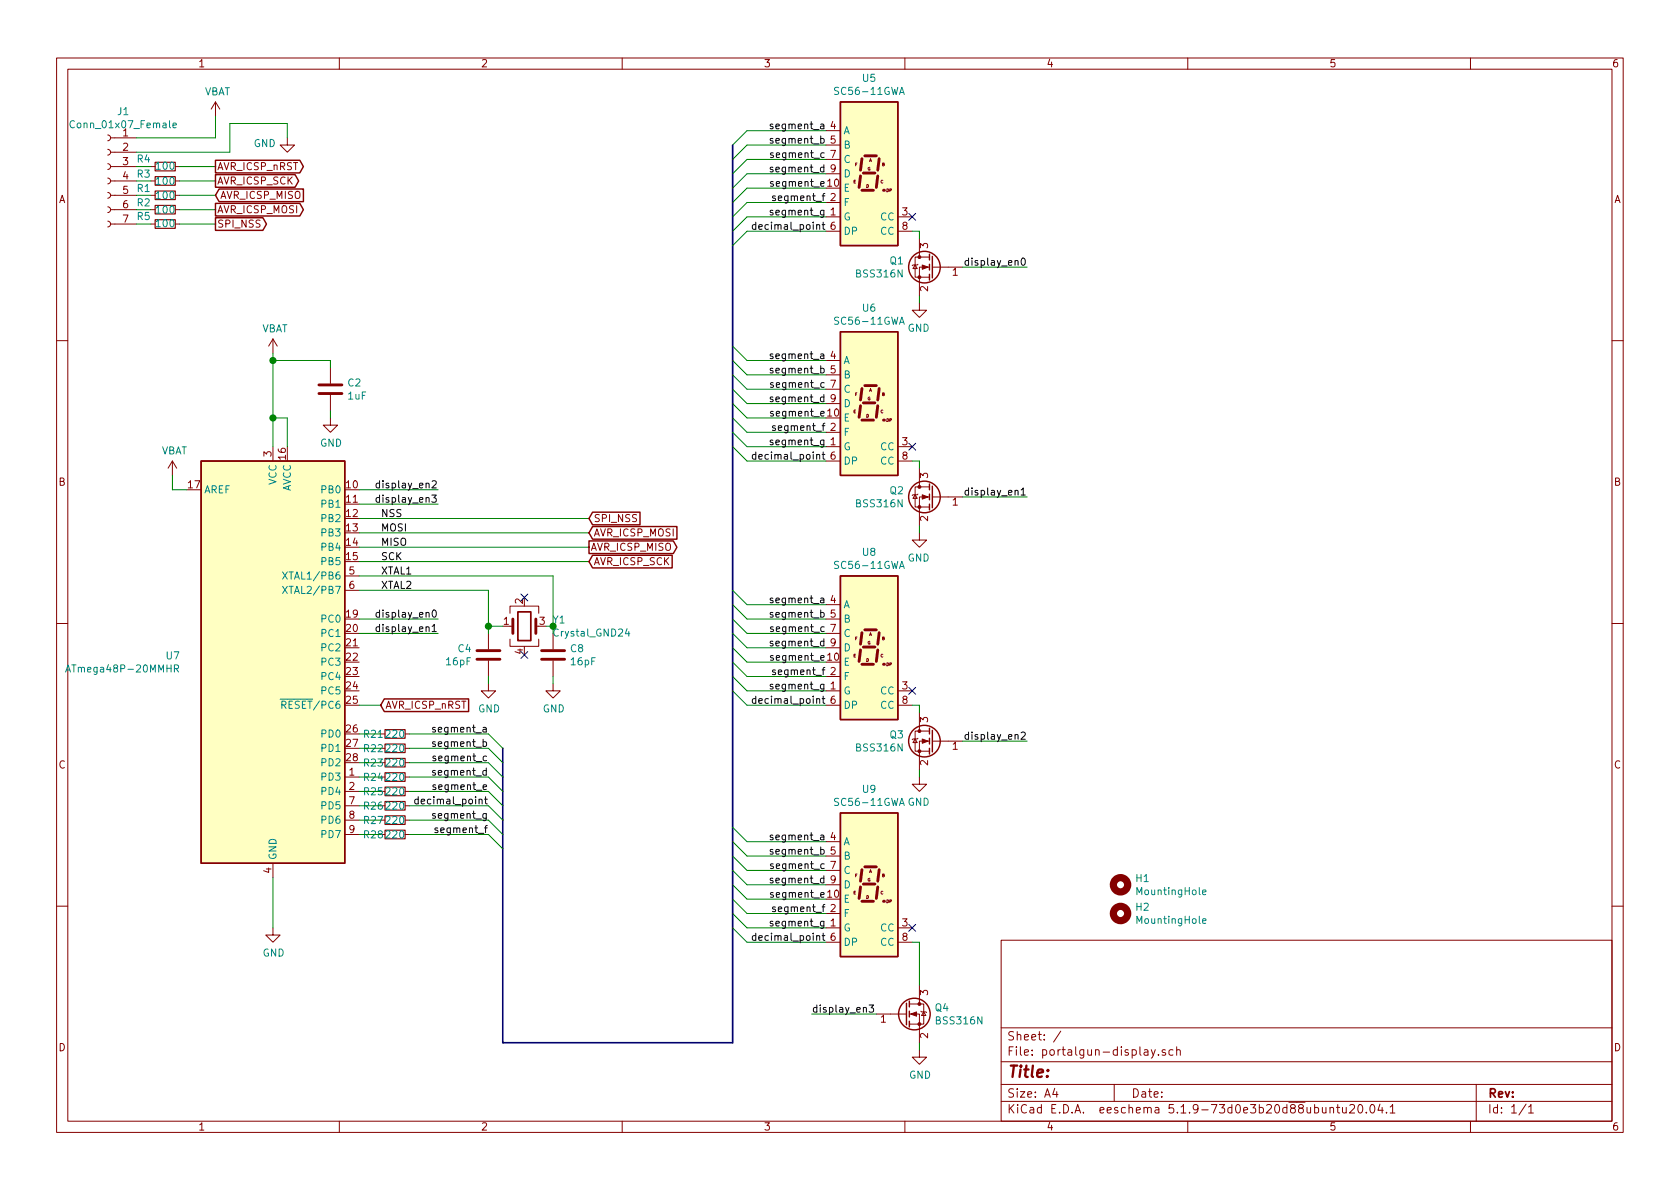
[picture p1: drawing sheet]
<svg xmlns="http://www.w3.org/2000/svg" width="297mm" height="210mm" viewBox="0 0 297 210" stroke-linecap="round" stroke-linejoin="round" font-family="sans-serif">
<g fill="none" stroke="#840000" stroke-width=".18">
<path d="M10 10.3h277v189.9h-277zM12 12.2h273v186.1h-273zM60 10.3v1.9M110 10.3v1.9M160 10.3v1.9M210 10.3v1.9M260 10.3v1.9M19 39.1l.4 .1 .2 .3-.2 .4-.4 .2M19 36.6l.4 .1 .2 .3-.2 .4-.4 .2M19 34l.4 .2 .2 .2-.2 .5-.4 .1M19 31.5l.4 .1 .2 .3-.2 .4-.4 .2M19 29l.4 .1 .2 .3-.2 .4-.4 .2"/>
<path d="M19 26.4l.4 .1 .2 .3-.2 .4-.4 .2M19 23.9l.4 .1 .2 .3-.2 .4-.4 .2M19.6 32h4.5M19.6 39.6h4.5M19.6 37.1h4.5M19.6 34.5h4.5M19.6 29.5h4.5M19.6 26.9h4.5M19.6 24.4h4.5M26.7 32h.7M26.7 37.1h.7M26.7 34.5h.7"/>
<path d="M26.7 29.5h.7M31 32h.7M31 37.1h.7M31 34.5h.7M31 29.5h.7M10 60.2h2M48.3 79v2.5M58.4 73.9v1.3h1.3l-1.3 1.2-1.3-1.2h1.3M58.4 65v2.8M58.4 69.8v2.8M285 60.2h2M10 110.3h2"/>
<path d="M61 101.8h2.5M61 104.4h2.5M86.4 112v2.8M86.4 116.8v2.8M90.2 113v1.3h5v-1.3M90.2 108.5v-1.3h5v1.3M90.2 110.7h.5M94.7 110.7h.5M97.8 112v2.8M97.8 116.8v2.8M285 110.3h2M61 137.4h2.5"/>
<path d="M61 139.9h2.5M71.6 132.3h.8M86.4 120.9v1.3h1.2l-1.2 1.2-1.3-1.2h1.3M97.8 120.9v1.3h1.3l-1.3 1.2-1.3-1.2h1.3M48.3 152.6v2.6M61 147.6h2.5M61 142.5h2.5M61 145h2.5M71.6 147.6h.8M10 160.2h2M48.3 164.1v1.2h1.2l-1.2 1.3-1.3-1.3h1.3M177 166.3h108v32h-108z"/>
<path d="M285 160.2h2M60 198.3v1.9M110 198.3v1.9M160 198.3v1.9M177 194.8h108M177 191.8h108M177 187.8h108M177 181.8h108M186.5 192.5l-.4 1h1M186.8 193v1M187.6 182.3l-1.3 2M197 191.8v3"/>
<path d="M202.3 185.7h.6l.1 .9M203 186h-.5a.29 .29 0 0 0-.3 .3 .29 .29 0 0 0 .3 .3l.5-.1M203.6 185.6l.3 1M204.3 185.6l-.5 1.4-.2 .1M204.8 186.5v.1M206 185.7a.37 .37 0 0 0-.5 .1v.2l.5 .2 .1 .1-.2 .3-.4-.1M207.4 185.7l-.4-.1-.3 .3 .1 .6 .2 .1 .4-.1M208.1 185.7a.37 .37 0 0 1 .6 .1v.8M208.1 185.1v1.5M210 198.3v1.9M235.2 196l.2-.2 .3 .1 .1 .9M235.2 195.8v1"/>
<path d="M236.3 195.8h.6M236.5 195.3v1.3l.4 .2M237.4 195.8v.8a.39 .39 0 0 0 .6 .1M238 195.8v1M238.7 195.5l.2-.2h.3l.2 .2 .1 .3-.1 .2-.8 .8h.9M240.3 195.4l.1-.1a.8 .8 0 0 1 .6 .8 .8 .8 0 0 1-.6 .7 1 1 0 0 1-.1-1.4zM241.6 196.7v.1M242.4 195.4l.2-.1a.81 .81 0 0 1 .6 .6 .81 .81 0 0 1-.3 .8l-.2 .1a.8 .8 0 0 1-.6-.6 .8 .8 0 0 1 .3-.8zM244 195.2l-.4 1.1h1M244.4 195.8v1M245.1 196.7v.1M245.8 195.8l.4-.5v1.5"/>
<path d="M245.8 196.8h.8M260 198.3v1.9M261 191.8v6.5M269.8 195.2l-1.2 2M270.3 195.8l.4-.5v1.5M270.3 196.8h.8"/>
</g>
<path d="M27.4 31.2h3.6v1.6h-3.6zM27.4 28.7h3.6v1.5h-3.6zM27.4 36.3h3.6v1.5h-3.6zM27.4 33.8h3.6v1.5h-3.6zM68.1 131.6h3.5v1.5h-3.5zM68.1 146.8h3.5v1.5h-3.5z" fill="none" stroke="#840000" stroke-width=".2"/>
<g fill="none" stroke="#008484" stroke-width=".18">
<path d="M13.2 21.5a.6 .6 0 0 0-.9 .4 .6 .6 0 0 0 .6 .7l.3-.1M30.6 22.2l.6-.1-.1-.3h-.3l-.2 .1v.6h.5M11.6 118.8l.4-1.2 .5 1.2M11.7 118.5h.6M30.8 118.2l.7-.1v-.4l-.7-.1v1.2M31.1 118.2l.5 .6M50 101.1l.8 1.3M50 103.7l.8 1.2M50.8 101.1l-.8 1.3M50.8 103.7l-.8 1.2M110.9 111.2l-.3 .9h.8M111.2 111.7v.8"/>
<path d="M49.5 123.6h1.3M49.8 124.7l.6-.1 .2-.2-.1-.3-.2-.1h-.5v1.3M50.1 124.7l.5 .6"/>
</g>
<g fill="none" stroke="#840000" stroke-width=".51">
<path d="M56.4 69.6h4.1M56.4 68.1h4.1M84.3 116.6h4.1M84.3 115.1h4.1M90.7 109.5v2.5M94.7 109.5v2.5M95.8 116.6h4M95.8 115.1h4M152.1 156.8l-.2 2.1M152.4 159.4h2M152.4 153.8l-.3 2M152.7 156.3h2"/>
<path d="M152.9 153.3h2M155.2 156.8l-.3 2.1M155.4 153.8l-.2 2"/>
</g>
<path d="M91.6 108.2h2.3v5.1h-2.3z" fill="none" stroke="#840000" stroke-width=".3"/>
<g fill="#ffffc2" stroke="#ffffc2" stroke-width=".18">
<path d="M35.6 81.5h25.4v71.1h-25.4z"/>
<path d="M148.6 143.8h10.1v25.4h-10.1z"/>
</g>
<path d="M35.6 81.5h25.4v71.1h-25.4zM148.6 143.8h10.1v25.4h-10.1z" fill="none" stroke="#840000" stroke-width=".25"/>
<circle cx="156.2" cy="159.4" r=".25" fill="#840000"/>
<path d="M146 148.8h2.6M146 151.4h2.6M146 153.9h2.6M146 156.5h2.6M146 164.1h2.6M146 161.5h2.6M146 166.6h2.6M158.7 164.1h2.6M158.7 166.6h2.6M162.6 185.7v1.2h1.2l-1.2 1.3-1.3-1.3h1.3" fill="none" stroke="#840000" stroke-width=".18"/>
<path d="M159 142.4l.5-1.2 .4 1.2" fill="none" stroke="#008484" stroke-width=".18"/>
<path d="M148.6 101.8h10.1v25.4h-10.1z" fill="#ffffc2" stroke="#ffffc2" stroke-width=".18"/>
<path d="M148.6 101.8h10.1v25.4h-10.1z" fill="none" stroke="#840000" stroke-width=".25"/>
<path d="M152.1 114.9l-.2 2.1M152.4 117.5h2M152.4 111.9l-.3 2M152.7 114.4h2M152.9 111.4h2M155.2 114.9l-.3 2.1M155.4 111.9l-.2 2" fill="none" stroke="#840000" stroke-width=".51"/>
<circle cx="156.2" cy="117.5" r=".25" fill="#840000"/>
<path d="M146 119.6h2.6M146 106.9h2.6M146 109.5h2.6M146 112h2.6M146 114.5h2.6M146 122.2h2.6M146 124.7h2.6M158.7 122.2h2.6M158.7 124.7h2.6M162.6 137.4v1.3h-1.3l1.3 1.2 1.2-1.2h-1.2" fill="none" stroke="#840000" stroke-width=".18"/>
<path d="M159 100.5l.5-1.2 .4 1.2" fill="none" stroke="#008484" stroke-width=".18"/>
<path d="M148.6 58.7h10.1v25.4h-10.1z" fill="#ffffc2" stroke="#ffffc2" stroke-width=".18"/>
<path d="M148.6 58.7h10.1v25.4h-10.1z" fill="none" stroke="#840000" stroke-width=".25"/>
<path d="M152.1 71.7l-.2 2.1M152.4 74.3h2M152.4 68.7l-.3 2M152.7 71.2h2M152.9 68.2h2M155.2 71.7l-.3 2.1M155.4 68.7l-.2 2" fill="none" stroke="#840000" stroke-width=".51"/>
<circle cx="156.2" cy="74.3" r=".25" fill="#840000"/>
<g fill="none" stroke="#840000" stroke-width=".18">
<path d="M48.3 59.9l-.8 1.3M48.3 59.9v2.6M48.3 59.9l.7 1.3M162.6 53.6v1.3h-1.3l1.3 1.2 1.2-1.2h-1.2M146 79h2.6M146 76.4h2.6M146 63.7h2.6M146 66.3h2.6M146 68.8h2.6M146 71.4h2.6M158.7 79h2.6M146 81.5h2.6"/>
<path d="M158.7 81.5h2.6M162.6 94.2v1.3h-1.3l1.3 1.3 1.2-1.3h-1.2M67.3 129.8h.8M71.6 134.9h.8M71.6 137.4h.8M71.6 139.9h.8M71.6 129.8h.8M71.6 142.5h.8M71.6 145h.8"/>
</g>
<path d="M159 57.3l.5-1.2 .4 1.2M212.6 157.8l.6-.1v-.3h-.4l-.2 .2 .1 .6h.5M212.6 162.9l.6-.1v-.3h-.4l-.2 .1 .1 .6h.5" fill="none" stroke="#008484" stroke-width=".18"/>
<path d="M68.1 134.1h3.5v1.5h-3.5zM68.1 136.6h3.5v1.6h-3.5zM68.1 139.2h3.5v1.5h-3.5zM68.1 129h3.5v1.6h-3.5zM68.1 141.7h3.5v1.6h-3.5zM68.1 144.3h3.5v1.5h-3.5z" fill="none" stroke="#840000" stroke-width=".2"/>
<g fill="none" stroke="#840000" stroke-width="1.3">
<circle cx="198.1" cy="156.5" r="1.27"/>
<circle cx="198.1" cy="161.5" r="1.27"/>
</g>
<path d="M148.6 18h10.1v25.4h-10.1z" fill="#ffffc2" stroke="#ffffc2" stroke-width=".18"/>
<path d="M148.6 18h10.1v25.4h-10.1z" fill="none" stroke="#840000" stroke-width=".25"/>
<path d="M152.1 31.1l-.2 2M152.4 33.6h2M152.4 28.1l-.3 2M152.7 30.6h2M152.9 27.6h2M155.2 31.1l-.3 2M155.4 28.1l-.2 2" fill="none" stroke="#840000" stroke-width=".51"/>
<circle cx="156.2" cy="33.6" r=".25" fill="#840000"/>
<g fill="none" stroke="#840000" stroke-width=".18">
<path d="M38.1 18l-.8 1.3M38.1 18v2.6M38.1 18l.8 1.3M26.7 39.6h.7M31 39.6h.7M50.8 24.4v1.2h1.3l-1.3 1.3-1.3-1.3h1.3M146 38.3h2.6M146 35.8h2.6M146 23.1h2.6M146 25.6h2.6M146 28.2h2.6M146 30.7h2.6"/>
<path d="M158.7 38.3h2.6M146 40.9h2.6M158.7 40.9h2.6M161.8 46.9l.4 .6h-.8zM162.3 46.7l-.1 .2h-.8l-.1 .1M162.6 42.2v3.3M164.3 47.2h-1.7v5.1M164.3 45.5h-2.5v3.5h2.5M164.8 47.2h5.4M30.5 81.5l-.8 1.3M30.5 81.5v2.6M30.5 81.5l.7 1.3"/>
<path d="M161.8 87.5l.4 .6h-.8zM162.3 87.4l-.1 .1h-.8l-.1 .1M162.6 82.8v3.3M164.3 87.9h-1.7v5.1M164.3 86.1h-2.5v3.6h2.5M164.8 87.9h5.4M161.8 130.7l.4 .6h-.8zM162.3 130.6l-.1 .1h-.8l-.1 .1M162.6 126v3.3M164.3 131.1h-1.7v5M164.3 129.3h-2.5v3.5h2.5M164.8 131.1h5.4"/>
<path d="M154.9 179.3h5.4M160.8 179.3h1.8v5.1M160.8 177.5h2.5v3.6h-2.5M162.6 174.2v3.3M162.8 178.8l.1 .1h.8l.1 .2M163.3 178.9l.4 .7h-.8z"/>
</g>
<path d="M159 16.7l.5-1.3 .4 1.3" fill="none" stroke="#008484" stroke-width=".18"/>
<g fill="none" stroke="#840000" stroke-width=".25">
<path d="M38.1 38.5h8.4l.6 1.1-.6 1.1h-8.4zM38.1 28.3h14.9l.6 1.2-.6 1.1h-14.9zM38.1 30.9h14.1l.6 1.1-.6 1.1h-14.1zM38.1 36h14.9l.6 1.1-.6 1.1h-14.9zM38.7 33.4h14.9v2.3h-14.9l-.6-1.2zM164.3 45v1M164.3 46.7v1M164.3 48.5v1M164.8 45.3v3.8M104.1 95.7h14.9l.7 1.1-.7 1.1h-14.9zM104.8 90.6h8.4v2.2h-8.4l-.7-1.1zM104.8 93.1h14.9v2.2h-14.9l-.7-1.1z"/>
<path d="M104.8 98.2h14v2.2h-14l-.7-1.1zM164.3 85.6v1M164.3 87.4v1M164.3 89.1v1.1M164.8 86v3.8M67.9 123.6h15v2.2h-15l-.6-1.1zM164.3 128.8v1M164.3 130.6v1M164.3 132.3v1M164.8 129.2v3.8M160.3 177.4v3.8M160.8 177v1"/>
<path d="M160.8 178.8v1M160.8 180.6v1"/>
<circle cx="163.4" cy="47.2" r="2.79"/>
<circle cx="163.4" cy="87.9" r="2.79"/>
<circle cx="163.4" cy="131.1" r="2.79"/>
<circle cx="161.7" cy="179.3" r="2.79"/>
</g>
<g fill="#840000" stroke="#840000" stroke-width=".18">
<path d="M163.1 46.9l1 .3-1 .4z"/>
<path d="M163.1 87.5l1 .4-1 .4z"/>
<path d="M163.1 130.7l1 .4-1 .3z"/>
<path d="M161 179.3l1.1-.4v.8z"/>
<circle cx="162.6" cy="49" r=".25"/>
<circle cx="162.6" cy="45.5" r=".25"/>
<circle cx="162.6" cy="89.7" r=".25"/>
<circle cx="162.6" cy="86.1" r=".25"/>
<circle cx="162.6" cy="132.8" r=".25"/>
<circle cx="162.6" cy="129.3" r=".25"/>
<circle cx="162.6" cy="181.1" r=".25"/>
<circle cx="162.6" cy="177.5" r=".25"/>
</g>
<path d="M27.4 38.9h3.6v1.5h-3.6z" fill="none" stroke="#840000" stroke-width=".2"/>
<path d="M129.5 25.6v158.8h-40.6v-52.1" fill="none" stroke="#000084" stroke-width=".3"/>
<g fill="none" stroke="#008400" stroke-width=".18">
<path d="M24.1 29.5h2.6M24.1 39.6h2.6M31.7 29.5h6.4M31.7 34.5h6.4M31.7 37.1h6.4M31.7 32h6.4M31.7 39.6h6.4M38.1 20.6v3.8h-14M50.8 24.4v-2.6h-10.2v5.1h-16.5M146 38.3h-13.9l-2.6 2.6M146 35.8h-13.9l-2.6 2.5M146 33.3h-13.9l-2.6 2.5"/>
<path d="M146 30.7h-13.9l-2.6 2.6M146 28.2h-13.9l-2.6 2.5M146 25.6h-13.9l-2.6 2.6M146 23.1h-13.9l-2.6 2.5M146 40.9h-13.9l-2.6 2.5M161.3 40.9h1.3v1.3M162.6 52.3v1.3M170.2 47.2h11.4M48.3 63.7h10.1v1.3M48.3 62.5v16.5M48.3 73.9h2.5v5.1M58.4 72.6v1.3"/>
<path d="M129.5 61.2l2.6 2.5h13.9M129.5 71.4l2.6 2.5h13.9M129.5 79l2.6 2.5h13.9M129.5 76.4l2.6 2.6h13.9M129.5 73.9l2.6 2.5h13.9M129.5 68.8l2.6 2.6h13.9M129.5 66.3l2.6 2.5h13.9M129.5 63.7l2.6 2.6h13.9M30.5 84.1v2.5h2.5M63.5 86.6h14M63.5 89.1h14M63.5 91.7h40.6"/>
<path d="M63.5 99.3h40.6M63.5 96.8h40.6M63.5 94.2h40.6M161.3 81.5h1.3v1.3M162.6 93v1.2M170.2 87.9h11.4M63.5 112h14M63.5 109.5h14M63.5 101.8h34.3v8.9h-1.3M63.5 104.4h22.9v7.6M86.4 110.7h2.5M86.4 119.6v1.3"/>
<path d="M97.8 119.6v1.3M129.5 119.6l2.6 2.6h13.9M129.5 117.1l2.6 2.5h13.9M129.5 114.5l2.6 2.6h13.9M129.5 112l2.6 2.5h13.9M129.5 109.5l2.6 2.5h13.9M129.5 106.9l2.6 2.6h13.9M129.5 104.4l2.6 2.5h13.9M63.5 124.7h3.8M63.5 134.9h3.8M63.5 132.3h3.8M63.5 139.9h3.8"/>
<path d="M63.5 137.4h3.8M63.5 129.8h3.8M72.4 134.9h14l2.5 2.5M72.4 132.3h14l2.5 2.6M72.4 139.9h14l2.5 2.6M72.4 137.4h14l2.5 2.5M72.4 129.8h14l2.5 2.5M129.5 122.2l2.6 2.5h13.9M161.3 124.7h1.3v1.3M162.6 136.1v1.3M170.2 131.1h11.4M48.3 155.2v8.9"/>
<path d="M63.5 145h3.8M63.5 147.6h3.8M63.5 142.5h3.8M72.4 145h14l2.5 2.6M72.4 147.6h14l2.5 2.5M72.4 142.5h14l2.5 2.5M129.5 159l2.6 2.5h13.9M129.5 156.5l2.6 2.5h13.9M129.5 153.9l2.6 2.6h13.9M129.5 151.4l2.6 2.5h13.9M129.5 148.8l2.6 2.6h13.9M129.5 146.3l2.6 2.5h13.9"/>
<path d="M129.5 164.1l2.6 2.5h13.9M129.5 161.5l2.6 2.6h13.9M143.5 179.3h11.4M161.3 166.6h1.3v7.6M162.6 184.4v1.3"/>
</g>
<g fill="none" stroke="#000" stroke-width=".18">
<path d="M133.6 39.8l-.3-.1-.3 .2 .1 .6h.5M136.7 22l-.4-.1-.1 .2v.2l.5 .1v.3h-.5M136.7 32.2l-.3-.1-.2 .2 .1 .2 .4 .1v.3h-.5M136.7 27.1l-.3-.1-.2 .2 .1 .2 .4 .1v.3h-.5M137.1 34.7l-.3-.1-.2 .2 .1 .2 .4 .1v.3h-.5M145.4 39.7h.4M145.5 39.3v1.1l.3 .2M171.2 46.1h-.3l-.3 .2 .2 .6h.4M136.7 62.6h-.4l-.1 .2v.1l.5 .2v.3h-.5M136.7 67.7h-.3l-.2 .1 .1 .2 .4 .1v.3h-.5M136.7 72.8l-.3-.1-.2 .2 .1 .2 .4 .1v.3h-.5M137.1 75.3h-.3l-.2 .2 .1 .1 .4 .2v.3h-.5"/>
<path d="M145.5 79.9v1.1l.3 .2M67.1 88h-.4l-.2 .2 .1 .6h.5M67.1 85.5l-.4-.1-.2 .3 .1 .5h.5M133.6 80.4h-.3l-.3 .2 .1 .5h.5M145.4 80.4h.4M171.2 86.8l-.3-.1-.3 .2 .2 .6h.4M180.5 87.5h.8M67.1 108.4l-.4-.1-.2 .2 .1 .6h.5M67.1 110.9l-.4-.1-.2 .3 .1 .5h.5M76.4 111.7h.7M136.7 105.8h-.4l-.1 .1v.2l.5 .1v.3h-.5M136.7 116l-.3-.1-.2 .2 .1 .2 .4 .1v.3h-.5"/>
<path d="M136.7 110.9l-.3-.1-.2 .2 .1 .2 .4 .1v.3h-.5M137.1 118.5h-.3l-.2 .1 .1 .2 .4 .1v.3h-.5M77 128.7l-.3-.1-.2 .2v.2l.5 .1v.3h-.5M77 138.8h-.3l-.2 .2 .1 .1 .4 .2v.3h-.5M77 133.8l-.3-.1-.2 .2 .1 .2 .4 .1v.3h-.5M133.6 123.6l-.3-.1-.3 .3 .1 .5h.5M145.4 123.5h.4M145.5 123.1v1.1l.3 .2M171.2 129.9h-.3l-.3 .2 .2 .6h.4M73.9 141.4l-.3-.1-.3 .2 .2 .6h.4M77.4 146.5l-.3-.1-.2 .2 .1 .2 .4 .1v.3h-.5M85.7 141.3h.5"/>
<path d="M85.9 140.9v1.1l.3 .2M136.7 147.7h-.4l-.1 .1v.2l.5 .2v.3h-.5M136.7 152.8l-.3-.1-.2 .2 .1 .2 .4 .1v.3h-.5M136.7 157.9l-.3-.1-.2 .2 .1 .2 .4 .1v.3h-.5M133.6 165.5l-.3-.1-.3 .3 .1 .5h.5M137.1 160.4h-.3l-.2 .1 .1 .2 .4 .2v.3h-.5M145.4 165.4h.4M145.5 165v1.1l.3 .2M153.7 177.7h.8l-.5 .5 .4 .1v.6l-.2 .1-.5-.1"/>
</g>
<g fill="#008400" stroke="#008400" stroke-width=".25">
<circle cx="48.3" cy="63.7" r=".51"/>
<circle cx="48.3" cy="73.9" r=".51"/>
<circle cx="97.8" cy="110.7" r=".51"/>
<circle cx="86.4" cy="110.7" r=".51"/>
</g>
<path d="M160.7 37.7l1.2 1.3M161.9 37.7l-1.2 1.3M160.7 78.4l1.2 1.2M161.9 78.4l-1.2 1.2M92.1 115.2l1.2 1.2M92.1 105l1.2 1.3M93.3 115.2l-1.2 1.2M93.3 105l-1.2 1.3M160.7 121.6l1.2 1.2M161.9 121.6l-1.2 1.2M160.7 163.5l1.2 1.2M161.9 163.5l-1.2 1.2" fill="none" stroke="#000084" stroke-width=".18"/>
<text font-size="2.8" fill="#840000" x="178" y="190.5">Title:</text>
<g font-size="2.1" fill="#840000">
<text x="178" y="184">Sheet: /</text>
<text x="178" y="186.7">File: portalgun-display.sch</text>
<text x="178" y="196.9">KiCad E.D.A. eeschema 5.1.9-73d0e3b20d88ubuntu20.04.1</text>
<text x="178" y="194.1">Size: A4</text>
<text x="200" y="194.1">Date:</text>
<text x="263" y="194.1">Rev:</text>
<text x="263" y="196.9">Id: 1/1</text>
</g>
<g font-size="1.8" fill="#840000">
<text x="35" y="11.9">1</text>
<text x="85" y="11.9">2</text>
<text x="135" y="11.9">3</text>
<text x="185" y="11.9">4</text>
<text x="235" y="11.9">5</text>
<text x="285" y="11.9">6</text>
<text x="146.8" y="22.9">4</text>
<text x="21.7" y="24.1">1</text>
<text x="21.7" y="26.7">2</text>
<text x="21.7" y="29.2">3</text>
<text x="146.8" y="25.4">5</text>
<text x="146.8" y="27.9">7</text>
<text x="10.4" y="35.9">A</text>
<text x="21.7" y="31.7">4</text>
<text x="21.7" y="34.3">5</text>
<text x="38.4" y="30.1">AVR_ICSP_nRST</text>
<text x="38.4" y="32.6">AVR_ICSP_SCK</text>
<text x="38.9" y="35.2">AVR_ICSP_MISO</text>
<text x="146.8" y="35.6">2</text>
<text x="146.8" y="30.5">9</text>
<text x="285.4" y="35.9">A</text>
<text x="21.7" y="36.8">6</text>
<text x="21.7" y="39.4">7</text>
<text x="38.4" y="40.3">SPI_NSS</text>
<text x="38.4" y="37.7">AVR_ICSP_MOSI</text>
<text x="146.8" y="38.1">1</text>
<text x="146.8" y="40.6">6</text>
<text x="159.5" y="38.1">3</text>
<text x="159.5" y="40.6">8</text>
<text x="164.1" y="43.9" transform="rotate(-90 164.1 43.9)">3</text>
<text x="164.1" y="51.5" transform="rotate(-90 164.1 51.5)">2</text>
<text x="168.4" y="48.8">1</text>
<text x="146.8" y="63.5">4</text>
<text x="146.8" y="66">5</text>
<text x="146.8" y="68.6">7</text>
<text x="146.8" y="71.1">9</text>
<text x="146.8" y="76.2">2</text>
<text x="48" y="80.7" transform="rotate(-90 48 80.7)">3</text>
<text x="50.5" y="81.2" transform="rotate(-90 50.5 81.2)">16</text>
<text x="146.8" y="78.7">1</text>
<text x="146.8" y="81.3">6</text>
<text x="159.5" y="78.7">3</text>
<text x="159.5" y="81.3">8</text>
<text x="10.4" y="85.9">B</text>
<text x="33.3" y="86.4">17</text>
<text x="61.3" y="86.4">10</text>
<text x="61.3" y="88.9">11</text>
<text x="164.1" y="84.6" transform="rotate(-90 164.1 84.6)">3</text>
<text x="168.4" y="89.4">1</text>
<text x="285.4" y="85.9">B</text>
<text x="61.3" y="91.4">12</text>
<text x="61.3" y="94">13</text>
<text x="104.9" y="92.3">SPI_NSS</text>
<text x="104.9" y="94.9">AVR_ICSP_MOSI</text>
<text x="164.1" y="92.2" transform="rotate(-90 164.1 92.2)">2</text>
<text x="61.3" y="96.5">14</text>
<text x="61.3" y="99.1">15</text>
<text x="61.7" y="101.6">5</text>
<text x="104.4" y="97.4">AVR_ICSP_MISO</text>
<text x="104.9" y="99.9">AVR_ICSP_SCK</text>
<text x="61.7" y="104.1">6</text>
<text x="92.5" y="106.8" transform="rotate(-90 92.5 106.8)">2</text>
<text x="146.8" y="106.7">4</text>
<text x="61.3" y="109.2">19</text>
<text x="61.3" y="111.8">20</text>
<text x="89.1" y="110.5">1</text>
<text x="95.4" y="110.5">3</text>
<text x="146.8" y="109.2">5</text>
<text x="146.8" y="111.8">7</text>
<text x="61.3" y="114.3">21</text>
<text x="61.3" y="116.8">22</text>
<text x="61.3" y="119.4">23</text>
<text x="92.5" y="115.7" transform="rotate(-90 92.5 115.7)">4</text>
<text x="146.8" y="119.4">2</text>
<text x="146.8" y="114.3">9</text>
<text x="61.3" y="121.9">24</text>
<text x="61.3" y="124.5">25</text>
<text x="68.1" y="125.3">AVR_ICSP_nRST</text>
<text x="146.8" y="121.9">1</text>
<text x="146.8" y="124.5">6</text>
<text x="159.5" y="121.9">3</text>
<text x="159.5" y="124.5">8</text>
<text x="61.3" y="129.5">26</text>
<text x="164.1" y="127.7" transform="rotate(-90 164.1 127.7)">3</text>
<text x="10.4" y="135.9">C</text>
<text x="61.3" y="132.1">27</text>
<text x="61.3" y="134.6">28</text>
<text x="61.7" y="137.2">1</text>
<text x="164.1" y="135.4" transform="rotate(-90 164.1 135.4)">2</text>
<text x="168.4" y="132.6">1</text>
<text x="285.4" y="135.9">C</text>
<text x="61.7" y="139.7">2</text>
<text x="61.7" y="142.2">7</text>
<text x="61.7" y="144.8">8</text>
<text x="61.7" y="147.3">9</text>
<text x="146.8" y="148.6">4</text>
<text x="48" y="154.4" transform="rotate(-90 48 154.4)">4</text>
<text x="146.8" y="151.1">5</text>
<text x="146.8" y="153.7">7</text>
<text x="146.8" y="161.3">2</text>
<text x="146.8" y="156.2">9</text>
<text x="146.8" y="163.8">1</text>
<text x="146.8" y="166.4">6</text>
<text x="159.5" y="163.8">3</text>
<text x="159.5" y="166.4">8</text>
<text x="164.1" y="176" transform="rotate(-90 164.1 176)">3</text>
<text x="10.4" y="185.9">D</text>
<text x="155.7" y="180.8">1</text>
<text x="164.1" y="183.6" transform="rotate(-90 164.1 183.6)">2</text>
<text x="285.4" y="185.9">D</text>
<text x="35" y="199.9">1</text>
<text x="85" y="199.9">2</text>
<text x="135" y="199.9">3</text>
<text x="185" y="199.9">4</text>
<text x="235" y="199.9">5</text>
<text x="285" y="199.9">6</text>
</g>
<g font-size="1.8" fill="#008484">
<text x="36.1" y="16.9">VBAT</text>
<text x="148" y="16.8">SC56-11GWA</text>
<text x="152.6" y="14.5">U5</text>
<text x="13.1" y="22.7">Conn_01x07_Female</text>
<text x="20.8" y="20.4">J1</text>
<text x="149.1" y="23.7">A</text>
<text x="24.3" y="28.7">R4</text>
<text x="44.9" y="26">GND</text>
<text x="149.1" y="26.3">B</text>
<text x="149.1" y="28.8">C</text>
<text x="27.7" y="32.7">100</text>
<text x="27.7" y="30">100</text>
<text x="27.7" y="35.2">100</text>
<text x="149.1" y="33.9">E</text>
<text x="149.1" y="31.4">D</text>
<text x="24.3" y="38.9">R5</text>
<text x="27.7" y="37.8">100</text>
<text x="27.7" y="40.2">100</text>
<text x="149.1" y="39">G</text>
<text x="149.1" y="36.4">F</text>
<text x="149.1" y="41.5">DP</text>
<text x="155.7" y="39">CC</text>
<text x="155.7" y="41.5">CC</text>
<text x="157.4" y="46.8">Q1</text>
<text x="151.6" y="49.1">BSS316N</text>
<text x="46.2" y="58.8">VBAT</text>
<text x="148" y="57.4">SC56-11GWA</text>
<text x="152.6" y="55.1">U6</text>
<text x="160.5" y="58.7">GND</text>
<text x="149.1" y="64.4">A</text>
<text x="61.5" y="68.3">C2</text>
<text x="61.6" y="70.7">1uF</text>
<text x="149.1" y="66.9">B</text>
<text x="149.1" y="69.5">C</text>
<text x="149.1" y="74.5">E</text>
<text x="149.1" y="77.1">F</text>
<text x="149.1" y="72">D</text>
<text x="28.4" y="80.4">VBAT</text>
<text x="56.6" y="79">GND</text>
<text x="149.1" y="79.6">G</text>
<text x="149.1" y="82.2">DP</text>
<text x="155.7" y="79.6">CC</text>
<text x="155.7" y="82.2">CC</text>
<text x="36.1" y="87.2">AREF</text>
<text x="48.9" y="85.8" transform="rotate(-90 48.9 85.8)">VCC</text>
<text x="51.4" y="87" transform="rotate(-90 51.4 87)">AVCC</text>
<text x="57" y="87.2">PB0</text>
<text x="57" y="89.8">PB1</text>
<text x="151.6" y="89.7">BSS316N</text>
<text x="157.4" y="87.4">Q2</text>
<text x="57" y="92.3">PB2</text>
<text x="57" y="94.9">PB3</text>
<text x="57" y="97.4">PB4</text>
<text x="57" y="99.9">PB5</text>
<text x="148" y="100.6">SC56-11GWA</text>
<text x="152.6" y="98.3">U8</text>
<text x="160.5" y="99.3">GND</text>
<text x="50.9" y="102.5">XTAL1/PB6</text>
<text x="50.9" y="105">XTAL2/PB7</text>
<text x="149.1" y="107.6">A</text>
<text x="57" y="110.1">PC0</text>
<text x="57" y="112.6">PC1</text>
<text x="97.8" y="110.3">Y1</text>
<text x="149.1" y="110.1">B</text>
<text x="149.1" y="112.6">C</text>
<text x="12.6" y="118.9">ATmega48P-20MMHR</text>
<text x="29.4" y="116.6">U7</text>
<text x="57" y="115.2">PC2</text>
<text x="57" y="117.7">PC3</text>
<text x="79" y="117.6">16pF</text>
<text x="81" y="115.3">C4</text>
<text x="100.9" y="115.3">C8</text>
<text x="101" y="117.6">16pF</text>
<text x="149.1" y="117.7">E</text>
<text x="149.1" y="115.2">D</text>
<text x="50.6" y="125.3">RESET/PC6</text>
<text x="57" y="120.3">PC4</text>
<text x="57" y="122.8">PC5</text>
<text x="84.5" y="126">GND</text>
<text x="96" y="126">GND</text>
<text x="149.1" y="122.8">G</text>
<text x="149.1" y="120.3">F</text>
<text x="149.1" y="125.3">DP</text>
<text x="155.7" y="122.8">CC</text>
<text x="155.7" y="125.3">CC</text>
<text x="57" y="130.4">PD0</text>
<text x="64.4" y="130.5">R21</text>
<text x="68.4" y="130.5">220</text>
<text x="157.4" y="130.6">Q3</text>
<text x="57" y="133">PD1</text>
<text x="57" y="135.5">PD2</text>
<text x="64.4" y="133">R22</text>
<text x="64.4" y="135.6">R23</text>
<text x="68.4" y="133">220</text>
<text x="68.4" y="135.6">220</text>
<text x="151.6" y="132.9">BSS316N</text>
<text x="57" y="138">PD3</text>
<text x="57" y="140.6">PD4</text>
<text x="57" y="143.1">PD5</text>
<text x="64.4" y="138.1">R24</text>
<text x="64.4" y="140.6">R25</text>
<text x="64.4" y="143.2">R26</text>
<text x="68.4" y="138.1">220</text>
<text x="68.4" y="140.6">220</text>
<text x="68.4" y="143.2">220</text>
<text x="148" y="142.5">SC56-11GWA</text>
<text x="152.6" y="140.2">U9</text>
<text x="160.5" y="142.5">GND</text>
<text x="57" y="145.7">PD6</text>
<text x="57" y="148.2">PD7</text>
<text x="64.4" y="148.3">R28</text>
<text x="64.4" y="145.7">R27</text>
<text x="68.4" y="148.3">220</text>
<text x="68.4" y="145.7">220</text>
<text x="149.1" y="149.5">A</text>
<text x="48.9" y="152.1" transform="rotate(-90 48.9 152.1)">GND</text>
<text x="149.1" y="152">B</text>
<text x="149.1" y="154.6">C</text>
<text x="200.9" y="156">H1</text>
<text x="149.1" y="159.6">E</text>
<text x="149.1" y="157.1">D</text>
<text x="200.9" y="161.1">H2</text>
<text x="201.2" y="158.3">MountingHole</text>
<text x="149.1" y="164.7">G</text>
<text x="149.1" y="162.2">F</text>
<text x="149.1" y="167.3">DP</text>
<text x="155.7" y="164.7">CC</text>
<text x="155.7" y="167.3">CC</text>
<text x="201.2" y="163.4">MountingHole</text>
<text x="46.4" y="169.2">GND</text>
<text x="165.4" y="178.8">Q4</text>
<text x="165.7" y="181.1">BSS316N</text>
<text x="160.7" y="190.7">GND</text>
</g>
<g font-size="1.8">
<text x="136.8" y="22.9">segment_a</text>
<text x="136.7" y="25.4">segment_b</text>
<text x="136.8" y="27.9">segment_c</text>
<text x="136.7" y="30.5">segment_d</text>
<text x="136.8" y="33">segment_e 10</text>
<text x="137.2" y="35.6">segment_f</text>
<text x="134.2" y="40.6">decimal_point</text>
<text x="136.7" y="38.1">segment_g</text>
<text x="171.5" y="47">display_en0</text>
<text x="136.8" y="63.5">segment_a</text>
<text x="136.7" y="66">segment_b</text>
<text x="136.7" y="71.1">segment_d</text>
<text x="136.8" y="68.6">segment_c</text>
<text x="136.8" y="73.7">segment_e 10</text>
<text x="137.2" y="76.2">segment_f</text>
<text x="134.2" y="81.3">decimal_point</text>
<text x="136.7" y="78.7">segment_g</text>
<text x="67.3" y="88.9">display_en3</text>
<text x="67.3" y="86.4">display_en2</text>
<text x="171.5" y="87.6">display_en1</text>
<text x="67.3" y="94">MOSI</text>
<text x="67.3" y="91.4">NSS</text>
<text x="67.3" y="99.1">SCK</text>
<text x="67.3" y="101.6">XTAL1</text>
<text x="67.3" y="96.5">MISO</text>
<text x="67.3" y="104.1">XTAL2</text>
<text x="136.8" y="106.7">segment_a</text>
<text x="67.3" y="109.2">display_en0</text>
<text x="67.3" y="111.8">display_en1</text>
<text x="136.7" y="109.2">segment_b</text>
<text x="136.8" y="111.8">segment_c</text>
<text x="136.7" y="114.3">segment_d</text>
<text x="136.8" y="116.8">segment_e 10</text>
<text x="137.2" y="119.4">segment_f</text>
<text x="134.2" y="124.5">decimal_point</text>
<text x="136.7" y="121.9">segment_g</text>
<text x="77.1" y="129.5">segment_a</text>
<text x="171.5" y="130.8">display_en2</text>
<text x="77" y="137.2">segment_d</text>
<text x="77" y="132.1">segment_b</text>
<text x="77.1" y="134.6">segment_c</text>
<text x="74.5" y="142.2">decimal_point</text>
<text x="77.1" y="139.7">segment_e</text>
<text x="77" y="144.8">segment_g</text>
<text x="77.5" y="147.3">segment_f</text>
<text x="136.8" y="148.6">segment_a</text>
<text x="136.7" y="151.1">segment_b</text>
<text x="136.8" y="153.7">segment_c</text>
<text x="136.7" y="156.2">segment_d</text>
<text x="136.8" y="158.7">segment_e 10</text>
<text x="137.2" y="161.3">segment_f</text>
<text x="134.2" y="166.4">decimal_point</text>
<text x="136.7" y="163.8">segment_g</text>
<text x="143.5" y="179.1">display_en3</text>
</g>
<g font-size="1.8" fill="#008400">
<text x="24.3" y="31.4">R3</text>
<text x="24.3" y="34">R1</text>
<text x="24.3" y="36.5">R2</text>
<text x="98.2" y="112.6">Crystal_GND24</text>
</g>
<g font-size=".7" fill="#840000">
<text x="151.2" y="29.4">F</text>
<text x="153.7" y="28.6">A</text>
<text x="156" y="29.4">B</text>
<text x="150.9" y="32.4">E</text>
<text x="153.2" y="33.2">D</text>
<text x="153.4" y="30.1">G</text>
<text x="155.7" y="32.4">C</text>
<text x="156.7" y="33.9">DP</text>
<text x="151.2" y="70">F</text>
<text x="153.4" y="70.8">G</text>
<text x="153.7" y="69.2">A</text>
<text x="156" y="70">B</text>
<text x="150.9" y="73">E</text>
<text x="153.2" y="73.8">D</text>
<text x="155.7" y="73">C</text>
<text x="156.7" y="74.6">DP</text>
<text x="151.2" y="113.2">F</text>
<text x="153.4" y="113.9">G</text>
<text x="153.7" y="112.4">A</text>
<text x="156" y="113.2">B</text>
<text x="150.9" y="116.2">E</text>
<text x="153.2" y="117">D</text>
<text x="155.7" y="116.2">C</text>
<text x="156.7" y="117.7">DP</text>
<text x="151.2" y="155.1">F</text>
<text x="153.4" y="155.8">G</text>
<text x="153.7" y="154.3">A</text>
<text x="156" y="155.1">B</text>
<text x="150.9" y="158.1">E</text>
<text x="153.2" y="158.9">D</text>
<text x="155.7" y="158.1">C</text>
<text x="156.7" y="159.7">DP</text>
</g>
</svg>
